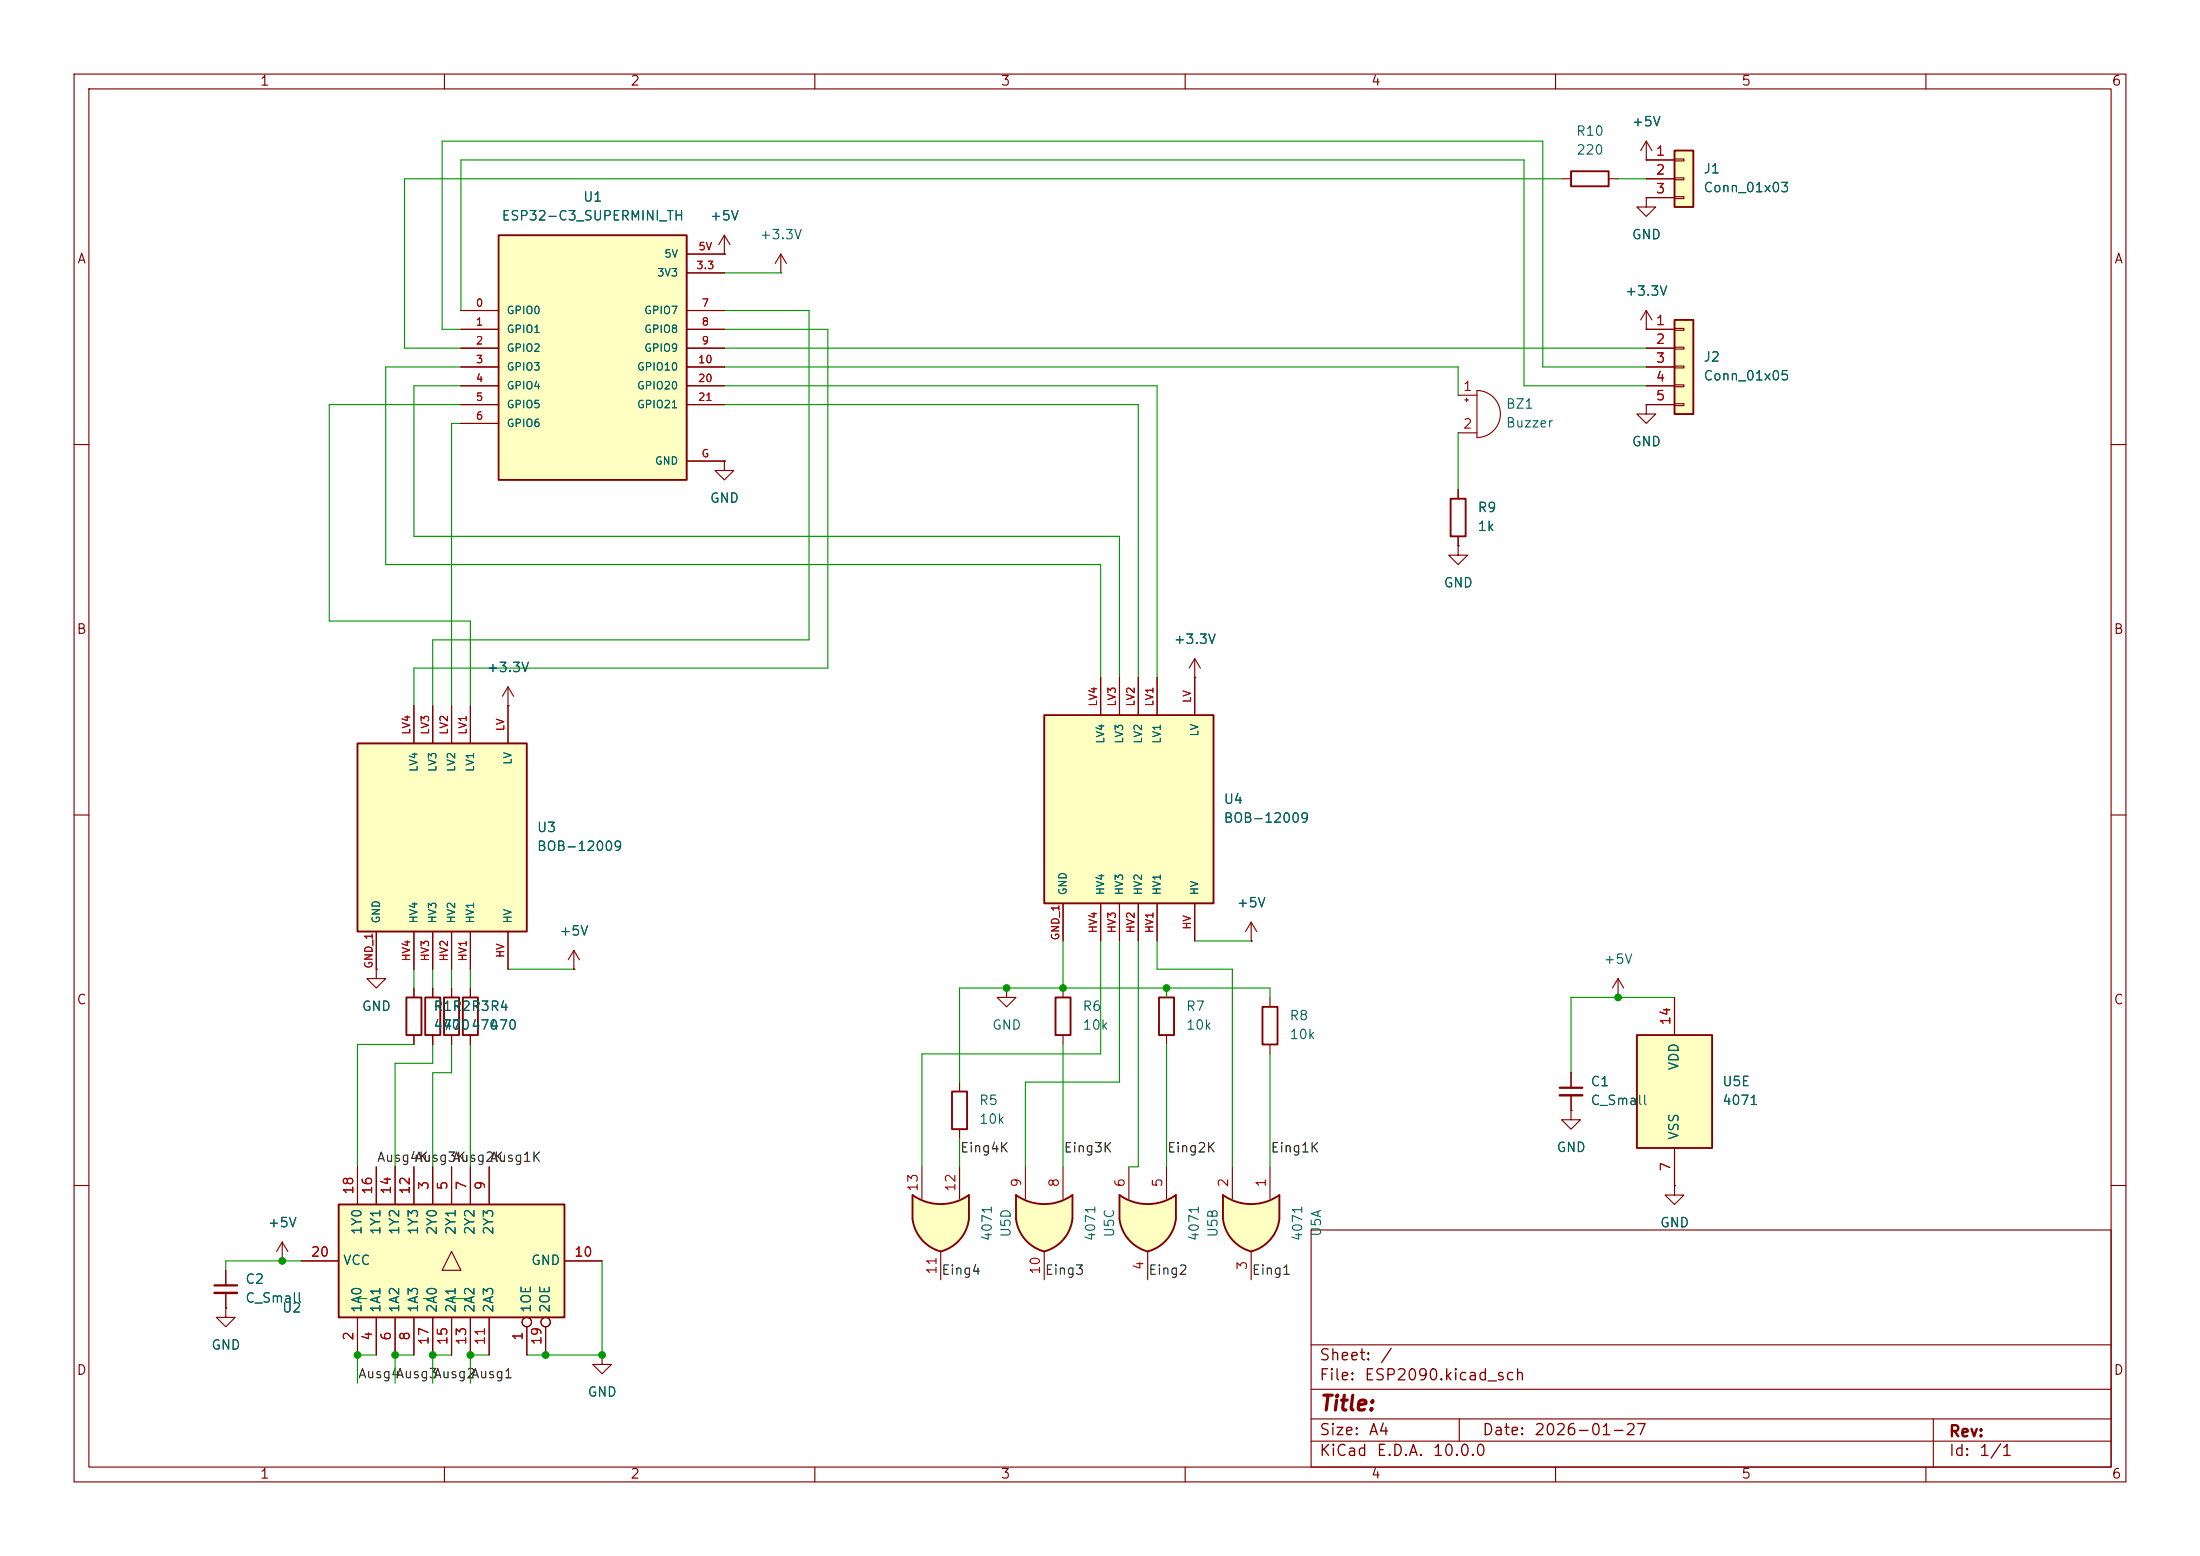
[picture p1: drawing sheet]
<svg xmlns="http://www.w3.org/2000/svg" width="297mm" height="210mm" viewBox="0 0 297 210" stroke-linecap="round" stroke-linejoin="round" font-family="sans-serif">
<g fill="none" stroke="#840000" stroke-width=".15">
<path d="M10 10h277v190h-277zM12 12h273v186h-273zM60 10v2M110 10v2M160 10v2M210 10v2M260 10v2M10 60h2M285 60h2M10 110h2M285 110h2M50.8 130.8v1.3h1.3l-1.3 1.3-1.3-1.3h1.3"/>
<path d="M50.8 130.8h.1M129.5 146.1v1.2M129.5 152.4v1.3M10 160h2M30.5 176.5v1.3h1.2l-1.2 1.3-1.3-1.3h1.3M30.5 176.5h.1M30.5 171.5v2M30.5 174.5v2M38.1 170.2h.1M38.1 167.6l-.8 1.3M38.1 167.6l.8 1.3M38.1 167.6v2.6"/>
<path d="M177 166h108v32h-108zM285 160h2M60 198v2M110 198v2M160 198v2M177 194.5h108M177 191.5h108M177 187.5h108M177 181.5h108M197 191.5v3M210 198v2M260 198v2"/>
<path d="M261 191.5v6.5"/>
</g>
<path d="M128.5 147.3h2.1v5.1h-2.1z" fill="none" stroke="#840000" stroke-width=".25"/>
<path d="M29 173.5h3" fill="none" stroke="#840000" stroke-width=".3"/>
<path d="M29 174.5h3" fill="none" stroke="#840000" stroke-width=".33"/>
<path d="M48.3 100.3h22.8v25.4h-22.8z" fill="#ffffc2"/>
<path d="M48.3 100.3h22.8v25.4h-22.8zM142.5 134.6h2v5.1h-2z" fill="none" stroke="#840000" stroke-width=".25"/>
<g fill="none" stroke="#840000" stroke-width=".15">
<path d="M55.9 95.3v5M58.4 95.3v5M61 95.3v5M63.5 95.3v5M68.6 95.3v5M50.8 125.7v5.1M55.9 125.7v5.1M58.4 125.7v5.1M61 125.7v5.1M63.5 125.7v5.1M68.6 125.7v5.1M77.5 130.8h.1"/>
<path d="M77.5 128.3l-.8 1.2M77.5 128.3l.7 1.2M77.5 128.3v2.5M143.5 133.4v1.2M143.5 139.7v1.3"/>
</g>
<path d="M226.1 20.3h2.5v7.6h-2.5z" fill="#ffffc2"/>
<path d="M226.1 20.3h2.5v7.6h-2.5z" fill="none" stroke="#840000" stroke-width=".25"/>
<path d="M222.2 21.6h3.9M222.2 24.1h3.9M222.2 26.7h3.9M226.1 21.5h1.2v.2h-1.2zM226.1 24h1.2v.3h-1.2zM226.1 26.5h1.2v.3h-1.2zM222.2 54.6v1.3h1.3l-1.3 1.3-1.2-1.3h1.2M222.2 54.6h.1M135.9 133.4v1.2h1.3l-1.3 1.3-1.3-1.3h1.3M135.9 133.4h.1M81.3 182.9v1.3h1.2l-1.2 1.2-1.3-1.2h1.3M81.3 182.9h.1" fill="none" stroke="#840000" stroke-width=".15"/>
<path d="M67.3 31.8h25.4v33h-25.4z" fill="#ffffc2"/>
<path d="M67.3 31.8h25.4v33h-25.4z" fill="none" stroke="#840000" stroke-width=".25"/>
<g fill="none" stroke="#840000" stroke-width=".15">
<path d="M92.7 36.8h5.1M92.7 34.3h5.1M62.2 41.9h5.1M62.2 44.5h5.1M62.2 47h5.1M62.2 49.5h5.1M62.2 52.1h5.1M62.2 54.6h5.1M62.2 57.2h5.1M92.7 41.9h5.1M92.7 44.5h5.1M92.7 47h5.1"/>
<path d="M92.7 49.5h5.1M92.7 52.1h5.1M92.7 54.6h5.1M92.7 62.2h5.1"/>
</g>
<path d="M226.1 43.2h2.5v12.7h-2.5z" fill="#ffffc2"/>
<path d="M212.1 23.1h5.1v2h-5.1zM226.1 43.2h2.5v12.7h-2.5zM54.9 134.6h2v5.1h-2z" fill="none" stroke="#840000" stroke-width=".25"/>
<g fill="none" stroke="#840000" stroke-width=".15">
<path d="M222.2 19.1v2.5M222.2 19.1l-.7 1.2M222.2 19.1l.8 1.2M210.8 24.1h1.3M217.2 24.1h1.2M222.2 21.6h.1M222.2 44.5h.1M222.2 44.5h3.9M222.2 47h3.9M222.2 49.5h3.9M222.2 52.1h3.9M222.2 54.6h3.9"/>
<path d="M222.2 41.9l-.7 1.3M222.2 41.9l.8 1.3M222.2 41.9v2.6M226.1 44.3h1.2v.3h-1.2zM226.1 46.9h1.2v.2h-1.2zM226.1 49.4h1.2v.3h-1.2zM226.1 51.9h1.2v.3h-1.2zM226.1 54.5h1.2v.2h-1.2zM55.9 133.4v1.2M55.9 139.7v1.3M218.4 134.6h.1M218.4 132.1l-.7 1.3"/>
<path d="M218.4 132.1l.8 1.3M218.4 132.1v2.5"/>
</g>
<path d="M123.2 161.3v3.2M130.8 161.3v3.2" fill="none" stroke="#ffffc2" stroke-width=".14"/>
<g fill="#ffffc2" stroke="#ffffc2" stroke-width=".14">
<path d="M123.2 164.5l5.2-.6-1.4 5a5.2 5.2 0 0 1-3.8-4.4z"/>
<path d="M125.7 163.9l5.1 .6a5.1 5.1 0 0 1-3.8 4.4z"/>
</g>
<path d="M123.2 161.3a6.7 6.7 0 0 0 7.6 0v3.2h-7.6z" fill="#ffffc2"/>
<path d="M57.4 134.6h2v5.1h-2zM59.9 134.6h2.1v5.1h-2.1zM123.2 164.5v-3.2a6.6 6.6 0 0 0 7.6 0v3.2M130.8 164.5a5.2 5.2 0 0 1-3.8 4.4 5.2 5.2 0 0 1-3.8-4.4" fill="none" stroke="#840000" stroke-width=".25"/>
<g fill="none" stroke="#840000" stroke-width=".15">
<path d="M68.6 95.3h.1M68.6 92.7l-.8 1.3M68.6 92.7l.7 1.3M68.6 92.7v2.6M58.4 133.4v1.2M58.4 139.7v1.3M61 133.4v1.2M61 139.7v1.3M124.5 157.5v4.3M129.5 157.5v4.3M212.1 149.9v1.2h1.3l-1.3 1.3-1.3-1.3h1.3M212.1 149.9h.1"/>
<path d="M212.1 144.8v2M212.1 147.8v2.1M127 168.9v3.8M226.1 160v1.3h1.2l-1.2 1.3-1.3-1.3h1.3M226.1 160h.1"/>
</g>
<path d="M210.6 146.8h3" fill="none" stroke="#840000" stroke-width=".3"/>
<path d="M210.6 147.8h3" fill="none" stroke="#840000" stroke-width=".33"/>
<path d="M45.7 162.6h30.5v15.2h-30.5z" fill="#ffffc2"/>
<g fill="none" stroke="#840000" stroke-width=".15">
<path d="M97.8 62.2v1.3h1.3l-1.3 1.3-1.3-1.3h1.3M97.8 62.2h.1M63.5 133.4v1.2M63.5 139.7v1.3M48.3 157.5v5.1M50.8 157.5v5.1M53.3 157.5v5.1M55.9 157.5v5.1M58.4 157.5v5.1M61 157.5v5.1M63.5 157.5v5.1M66 157.5v5.1"/>
<path d="M40.6 170.2h5.1M48.3 177.8v5.1M50.8 177.8v5.1M53.3 177.8v5.1M55.9 177.8v5.1M58.4 177.8v5.1M61 168.9l1.2 2.6h-2.5zM61 177.8v5.1M63.5 177.8v5.1M66 177.8v5.1M71.1 179.1v3.8M73.7 179.1v3.8"/>
<path d="M76.2 170.2h5.1"/>
<circle cx="71.1" cy="178.4" r=".63"/>
<circle cx="73.7" cy="178.4" r=".63"/>
</g>
<path d="M62.5 134.6h2v5.1h-2zM45.7 162.6h30.5v15.2h-30.5z" fill="none" stroke="#840000" stroke-width=".25"/>
<path d="M221 139.7h10.1v15.2h-10.1z" fill="#ffffc2"/>
<path d="M221 139.7h10.1v15.2h-10.1z" fill="none" stroke="#840000" stroke-width=".25"/>
<path d="M222.2 26.7v1.2h1.3l-1.3 1.3-1.2-1.3h1.2M222.2 26.7h.1M226.1 134.6v5.1M226.1 154.9v5.1" fill="none" stroke="#840000" stroke-width=".15"/>
<path d="M151.1 161.3v3.2M158.7 161.3v3.2" fill="none" stroke="#ffffc2" stroke-width=".14"/>
<g fill="#ffffc2" stroke="#ffffc2" stroke-width=".14">
<path d="M151.1 164.5l5.2-.6-1.4 5a5.2 5.2 0 0 1-3.8-4.4z"/>
<path d="M153.6 163.9l5.1 .6a5.1 5.1 0 0 1-3.8 4.4z"/>
</g>
<path d="M151.1 161.3a6.7 6.7 0 0 0 7.6 0v3.2h-7.6z" fill="#ffffc2"/>
<path d="M151.1 164.5v-3.2a6.6 6.6 0 0 0 7.6 0v3.2M158.7 164.5a5.2 5.2 0 0 1-3.8 4.4 5.2 5.2 0 0 1-3.8-4.4" fill="none" stroke="#840000" stroke-width=".25"/>
<path d="M152.4 157.5v4.3M157.5 157.5v4.3M154.9 168.9v3.8" fill="none" stroke="#840000" stroke-width=".15"/>
<path d="M137.2 161.3v3.2M144.8 161.3v3.2" fill="none" stroke="#ffffc2" stroke-width=".14"/>
<g fill="#ffffc2" stroke="#ffffc2" stroke-width=".14">
<path d="M137.2 164.5l5.1-.6-1.3 5a5.2 5.2 0 0 1-3.8-4.4z"/>
<path d="M139.7 163.9l5.1 .6a5.1 5.1 0 0 1-3.8 4.4z"/>
</g>
<path d="M137.2 161.3a6.7 6.7 0 0 0 7.6 0v3.2h-7.6z" fill="#ffffc2"/>
<path d="M137.2 164.5v-3.2a6.6 6.6 0 0 0 7.6 0v3.2M144.8 164.5a5.2 5.2 0 0 1-3.8 4.4 5.2 5.2 0 0 1-3.8-4.4" fill="none" stroke="#840000" stroke-width=".25"/>
<path d="M138.4 157.5v4.3M143.5 157.5v4.3M141 168.9v3.8" fill="none" stroke="#840000" stroke-width=".15"/>
<path d="M165.1 161.3v3.2M172.7 161.3v3.2" fill="none" stroke="#ffffc2" stroke-width=".14"/>
<g fill="#ffffc2" stroke="#ffffc2" stroke-width=".14">
<path d="M165.1 164.5l5.2-.6-1.4 5a5.2 5.2 0 0 1-3.8-4.4z"/>
<path d="M167.6 163.9l5.1 .6a5.1 5.1 0 0 1-3.8 4.4z"/>
</g>
<path d="M165.1 161.3a6.7 6.7 0 0 0 7.6 0v3.2h-7.6z" fill="#ffffc2"/>
<path d="M165.1 164.5v-3.2a6.6 6.6 0 0 0 7.6 0v3.2M172.7 164.5a5.2 5.2 0 0 1-3.8 4.4 5.2 5.2 0 0 1-3.8-4.4" fill="none" stroke="#840000" stroke-width=".25"/>
<path d="M168.9 127h.1M168.9 124.5v2.5M168.9 124.5l-.8 1.2M168.9 124.5l.8 1.2M166.4 157.5v4.3M171.4 157.5v4.3M168.9 168.9v3.8" fill="none" stroke="#840000" stroke-width=".15"/>
<path d="M141 96.5h22.8v25.4h-22.8z" fill="#ffffc2"/>
<path d="M195.8 67.3h2.1v5.1h-2.1zM141 96.5h22.8v25.4h-22.8zM156.5 134.6h2v5.1h-2zM170.4 135.9h2.1v5.1h-2.1z" fill="none" stroke="#840000" stroke-width=".25"/>
<g fill="none" stroke="#840000" stroke-width=".15">
<path d="M92.7 36.8h5.1M92.7 34.3h5.1M97.8 34.3h.1M97.8 31.8l-.8 1.2M97.8 31.8l.8 1.2M97.8 31.8v2.5M105.4 36.8h.1M105.4 34.3l-.8 1.3M105.4 34.3l.8 1.3M105.4 34.3v2.5M222.2 26.7h.1M222.2 21.6h.1"/>
<path d="M222.2 21.6h3.9M222.2 24.1h3.9M222.2 26.7h3.9M62.2 41.9h5.1M62.2 44.5h5.1M62.2 47h5.1M62.2 49.5h5.1M62.2 52.1h5.1M62.2 54.6h5.1M62.2 57.2h5.1M92.7 41.9h5.1M92.7 44.5h5.1"/>
<path d="M92.7 47h5.1M92.7 49.5h5.1M92.7 52.1h5.1M92.7 54.6h5.1M196.8 53.3h2.6M196.8 58.4h2.6M197.7 54h.5M198 53.7v.5M199.4 52.7a3.2 3.2 0 0 1 3.2 3.2 3.2 3.2 0 0 1-3.2 3.2zM222.2 54.6h.1M222.2 44.5h.1M222.2 44.5h3.9"/>
<path d="M222.2 47h3.9M222.2 49.5h3.9M222.2 52.1h3.9M222.2 54.6h3.9M92.7 62.2h5.1M97.8 62.2h.1M196.8 73.7v1.2h1.3l-1.3 1.3-1.2-1.3h1.2M196.8 73.7h.1M196.8 66v1.3M196.8 72.4v1.3M55.9 95.3v5M58.4 95.3v5"/>
<path d="M61 95.3v5M63.5 95.3v5M68.6 95.3h.1M68.6 95.3v5M148.6 91.4v5.1M151.1 91.4v5.1M153.7 91.4v5.1M156.2 91.4v5.1M161.3 91.4h.1M161.3 88.9v7.6M161.3 88.9l-.8 1.3M161.3 88.9l.8 1.3"/>
<path d="M50.8 130.8h.1M50.8 125.7v5.1M55.9 125.7v5.1M55.9 133.4v1.2M55.9 139.7v1.3M58.4 125.7v5.1M58.4 133.4v1.2M58.4 139.7v1.3M61 125.7v5.1M61 133.4v1.2M61 139.7v1.3M63.5 125.7v5.1"/>
<path d="M63.5 133.4v1.2M63.5 139.7v1.3M68.6 125.7v5.1M77.5 130.8h.1M143.5 121.9v5.1M148.6 121.9v5.1M151.1 121.9v5.1M153.7 121.9v5.1M156.2 121.9v5.1M157.5 133.4v1.2M157.5 139.7v1.3M161.3 121.9v5.1"/>
<path d="M168.9 127h.1M171.4 134.6v1.3M226.1 134.6v5.1M48.3 157.5v5.1M50.8 157.5v5.1M53.3 157.5v5.1M55.9 157.5v5.1M58.4 157.5v5.1M61 157.5v5.1M63.5 157.5v5.1M66 157.5v5.1M171.4 141v1.2"/>
<path d="M212.1 149.9h.1M212.1 144.8v2M212.1 147.8v2.1M226.1 154.9v5.1M30.5 176.5h.1M30.5 171.5v2M30.5 174.5v2M38.1 170.2h.1M40.6 170.2h5.1M48.3 177.8v5.1M50.8 177.8v5.1M53.3 177.8v5.1"/>
<path d="M55.9 177.8v5.1M58.4 177.8v5.1M61 177.8v5.1M63.5 177.8v5.1M66 177.8v5.1M71.1 179.1v3.8M73.7 179.1v3.8M76.2 170.2h5.1M226.1 160h.1M81.3 182.9h.1"/>
<circle cx="71.1" cy="178.4" r=".63"/>
<circle cx="73.7" cy="178.4" r=".63"/>
</g>
<g fill="none" stroke="#009600" stroke-width=".15">
<path d="M97.8 36.8h7.6M210.8 24.1h-156.2v22.9h7.6M218.4 24.1h3.8M62.2 52.1h-6.3v20.3h95.2v19M62.2 41.9v-20.3h143.5v30.5h16.5M62.2 44.5h-2.5v-25.4h148.6v30.4h13.9M62.2 49.5h-10.1v26.7h96.5v15.2M62.2 54.6h-17.8v29.2h19.1v11.5M62.2 57.2h-1.2v38.1M97.8 52.1h58.4v39.3M97.8 44.5h14v45.7h-55.9v5.1M97.8 49.5h99v3.8"/>
<path d="M97.8 47h124.4M97.8 54.6h55.9v36.8M97.8 41.9h11.4v44.5h-50.8v8.9M196.8 58.4v7.6M55.9 130.8v2.6M58.4 130.8v2.6M61 130.8v2.6M63.5 130.8v2.6M68.6 130.8h8.9M143.5 127v6.4M148.6 127v15.2h-24.1v15.3M151.1 127v19.1h-12.7v11.4"/>
<path d="M153.7 127v30.5h-1.3M156.2 127v3.8h10.2v26.7M157.5 133.4v1.2M161.3 127h7.6M171.4 134.6v-1.2h-41.9v12.7M226.1 134.6h-14v10.2M55.9 141h-7.6v16.5M58.4 141v2.5h-5.1v14M61 141v3.8h-2.6v12.7M63.5 141v16.5M129.5 153.7v3.8M143.5 141v16.5"/>
<path d="M157.5 141v16.5M171.4 142.2v15.3M40.6 170.2h-10.1v1.3M48.3 175.3h1.2M57.1 175.3h1.3M61 175.3h2.5M81.3 170.2v12.7h-10.2M50.8 182.9h-2.5v3.8M55.9 182.9h-2.6v3.8M61 182.9h-2.6v3.8M66 182.9h-2.5v3.8"/>
</g>
<g fill="#009600" stroke="#009600" stroke-width=".14">
<circle cx="38.1" cy="170.2" r=".46"/>
<circle cx="73.7" cy="182.9" r=".46"/>
<circle cx="81.3" cy="182.9" r=".46"/>
<circle cx="63.5" cy="182.9" r=".46"/>
<circle cx="58.4" cy="182.9" r=".46"/>
<circle cx="53.3" cy="182.9" r=".46"/>
<circle cx="48.3" cy="182.9" r=".46"/>
<circle cx="143.5" cy="133.4" r=".46"/>
<circle cx="135.9" cy="133.4" r=".46"/>
<circle cx="218.4" cy="134.6" r=".46"/>
<circle cx="157.5" cy="133.4" r=".46"/>
</g>
<text font-size="2" fill="#840000" x="178" y="190.9">Title:</text>
<g font-size="1.5" fill="#840000">
<text x="178" y="184">Sheet:</text>
<text x="186.2" y="184">/</text>
<text x="178" y="186.7">File:</text>
<text x="184.1" y="186.7">ESP2090.kicad_sch</text>
<text x="178" y="196.9">KiCad</text>
<text x="178" y="194.1">Size:</text>
<text x="184.7" y="194.1">A4</text>
<text x="185.7" y="196.9">E.D.A.</text>
<text x="193.3" y="196.9">10.0.0</text>
<text x="200" y="194.1">Date:</text>
<text x="207" y="194.1">2026-01-27</text>
<text x="263" y="194.3">Rev:</text>
<text x="263" y="196.9">Id:</text>
<text x="267.1" y="196.9">1/1</text>
</g>
<g font-size="1.3" fill="#840000">
<text x="35" y="11.9">1</text>
<text x="85" y="11.9">2</text>
<text x="135" y="11.9">3</text>
<text x="185" y="11.9">4</text>
<text x="235" y="11.9">5</text>
<text x="285" y="11.9">6</text>
<text x="10.3" y="35.9">A</text>
<text x="285.3" y="35.9">A</text>
<text x="10.3" y="85.9">B</text>
<text x="285.3" y="85.9">B</text>
<text x="10.3" y="135.9">C</text>
<text x="285.3" y="135.9">C</text>
<text x="10.3" y="185.9">D</text>
<text x="285.3" y="185.9">D</text>
<text x="35" y="199.9">1</text>
<text x="85" y="199.9">2</text>
<text x="135" y="199.9">3</text>
<text x="185" y="199.9">4</text>
<text x="235" y="199.9">5</text>
<text x="285" y="199.9">6</text>
</g>
<g font-size="1.3" fill="#006464">
<text x="220.2" y="17.4">+5V</text>
<text x="212.7" y="18.6">R10</text>
<text x="212.7" y="21.2">220</text>
<text x="229.9" y="23.7">J1</text>
<text x="78.6" y="27.5">U1</text>
<text x="229.9" y="26.3">Conn_01x03</text>
<text x="67.6" y="30.1">ESP32-C3_SUPERMINI_TH</text>
<text x="95.8" y="30.1">+5V</text>
<text x="102.5" y="32.6">+3.3V</text>
<text x="220.2" y="32.6">GND</text>
<text x="219.3" y="40.2">+3.3V</text>
<text x="229.9" y="49.1">J2</text>
<text x="229.9" y="51.7">Conn_01x05</text>
<text x="203.2" y="55.5">BZ1</text>
<text x="203.2" y="58">Buzzer</text>
<text x="220.2" y="60.6">GND</text>
<text x="95.8" y="68.2">GND</text>
<text x="199.4" y="69.4">R9</text>
<text x="199.4" y="72">1k</text>
<text x="194.8" y="79.6">GND</text>
<text x="158.3" y="87.2">+3.3V</text>
<text x="65.6" y="91">+3.3V</text>
<text x="72.4" y="112.6">U3</text>
<text x="165.1" y="108.8">U4</text>
<text x="165.1" y="111.4">BOB-12009</text>
<text x="72.4" y="115.2">BOB-12009</text>
<text x="166.9" y="122.8">+5V</text>
<text x="75.4" y="126.6">+5V</text>
<text x="216.4" y="130.4">+5V</text>
<text x="48.8" y="136.8">GND</text>
<text x="58.4" y="136.8">R1R2R3R4</text>
<text x="146.1" y="136.8">R6</text>
<text x="160" y="136.8">R7</text>
<text x="58.4" y="139.3">470</text>
<text x="59.7" y="139.3">470470</text>
<text x="63.5" y="139.3">470</text>
<text x="66" y="139.3">470</text>
<text x="133.9" y="139.3">GND</text>
<text x="146.1" y="139.3">10k</text>
<text x="160" y="139.3">10k</text>
<text x="174" y="138">R8</text>
<text x="174" y="140.6">10k</text>
<text x="132.1" y="149.5">R5</text>
<text x="214.6" y="146.9">C1</text>
<text x="214.6" y="149.5">C_Small</text>
<text x="226.9" y="144.5" transform="rotate(-90 226.9 144.5)">VDD</text>
<text x="232.4" y="146.9">U5E</text>
<text x="232.4" y="149.5">4071</text>
<text x="132.1" y="152">10k</text>
<text x="210.1" y="155.8">GND</text>
<text x="226.9" y="153.9" transform="rotate(-90 226.9 153.9)">VSS</text>
<text x="36.1" y="166">+5V</text>
<text x="49.1" y="166.8" transform="rotate(-90 49.1 166.8)">1Y0</text>
<text x="51.7" y="166.8" transform="rotate(-90 51.7 166.8)">1Y1</text>
<text x="54.2" y="166.8" transform="rotate(-90 54.2 166.8)">1Y2</text>
<text x="56.7" y="166.8" transform="rotate(-90 56.7 166.8)">1Y3</text>
<text x="59.3" y="166.8" transform="rotate(-90 59.3 166.8)">2Y0</text>
<text x="61.8" y="166.8" transform="rotate(-90 61.8 166.8)">2Y1</text>
<text x="64.4" y="166.8" transform="rotate(-90 64.4 166.8)">2Y2</text>
<text x="66.9" y="166.8" transform="rotate(-90 66.9 166.8)">2Y3</text>
<text x="134.2" y="167.6" transform="rotate(-90 134.2 167.6)">4071</text>
<text x="136.8" y="167.1" transform="rotate(-90 136.8 167.1)">U5D</text>
<text x="148.2" y="167.6" transform="rotate(-90 148.2 167.6)">4071</text>
<text x="150.7" y="167.1" transform="rotate(-90 150.7 167.1)">U5C</text>
<text x="162.2" y="167.6" transform="rotate(-90 162.2 167.6)">4071</text>
<text x="164.7" y="167.1" transform="rotate(-90 164.7 167.1)">U5B</text>
<text x="176.1" y="167.6" transform="rotate(-90 176.1 167.6)">4071</text>
<text x="178.7" y="167" transform="rotate(-90 178.7 167)">U5A</text>
<text x="224" y="166">GND</text>
<text x="33" y="173.6">C2</text>
<text x="46.2" y="171">VCC</text>
<text x="71.6" y="171">GND</text>
<text x="33" y="176.1">C_Small</text>
<text x="38" y="177.5">U2</text>
<text x="49.1" y="177.3" transform="rotate(-90 49.1 177.3)">1A0</text>
<text x="51.7" y="177.3" transform="rotate(-90 51.7 177.3)">1A1</text>
<text x="54.2" y="177.3" transform="rotate(-90 54.2 177.3)">1A2</text>
<text x="56.7" y="177.3" transform="rotate(-90 56.7 177.3)">1A3</text>
<text x="59.3" y="177.3" transform="rotate(-90 59.3 177.3)">2A0</text>
<text x="61.8" y="177.3" transform="rotate(-90 61.8 177.3)">2A1</text>
<text x="64.4" y="177.3" transform="rotate(-90 64.4 177.3)">2A2</text>
<text x="66.9" y="177.3" transform="rotate(-90 66.9 177.3)">2A3</text>
<text x="72" y="177.3" transform="rotate(-90 72 177.3)">1OE</text>
<text x="74.5" y="177.3" transform="rotate(-90 74.5 177.3)">2OE</text>
<text x="28.4" y="182.5">GND</text>
<text x="79.2" y="188.8">GND</text>
</g>
<g font-size="1.3" fill="#a90000">
<text x="223.4" y="21.3">1</text>
<text x="223.4" y="23.9">2</text>
<text x="223.4" y="26.4">3</text>
<text x="223.4" y="44.2">1</text>
<text x="223.4" y="46.7">2</text>
<text x="197.4" y="53.1">1</text>
<text x="223.4" y="49.3">3</text>
<text x="223.4" y="51.8">4</text>
<text x="197.4" y="58.2">2</text>
<text x="223.4" y="54.4">5</text>
<text x="225.8" y="138.5" transform="rotate(-90 225.8 138.5)">14</text>
<text x="48" y="161.3" transform="rotate(-90 48 161.3)">18</text>
<text x="50.5" y="161.3" transform="rotate(-90 50.5 161.3)">16</text>
<text x="53.1" y="161.3" transform="rotate(-90 53.1 161.3)">14</text>
<text x="55.6" y="161.3" transform="rotate(-90 55.6 161.3)">12</text>
<text x="58.2" y="160.7" transform="rotate(-90 58.2 160.7)">3</text>
<text x="60.7" y="160.7" transform="rotate(-90 60.7 160.7)">5</text>
<text x="63.2" y="160.7" transform="rotate(-90 63.2 160.7)">7</text>
<text x="65.8" y="160.7" transform="rotate(-90 65.8 160.7)">9</text>
<text x="124.2" y="161" transform="rotate(-90 124.2 161)">13</text>
<text x="129.3" y="161" transform="rotate(-90 129.3 161)">12</text>
<text x="138.2" y="160.3" transform="rotate(-90 138.2 160.3)">9</text>
<text x="143.3" y="160.3" transform="rotate(-90 143.3 160.3)">8</text>
<text x="152.1" y="160.3" transform="rotate(-90 152.1 160.3)">6</text>
<text x="157.2" y="160.3" transform="rotate(-90 157.2 160.3)">5</text>
<text x="166.1" y="160.3" transform="rotate(-90 166.1 160.3)">2</text>
<text x="171.2" y="160.3" transform="rotate(-90 171.2 160.3)">1</text>
<text x="225.8" y="158.2" transform="rotate(-90 225.8 158.2)">7</text>
<text x="41.9" y="169.9">20</text>
<text x="77.4" y="169.9">10</text>
<text x="126.7" y="172.1" transform="rotate(-90 126.7 172.1)">11</text>
<text x="140.7" y="172.1" transform="rotate(-90 140.7 172.1)">10</text>
<text x="154.7" y="171.5" transform="rotate(-90 154.7 171.5)">4</text>
<text x="168.7" y="171.5" transform="rotate(-90 168.7 171.5)">3</text>
<text x="48" y="181" transform="rotate(-90 48 181)">2</text>
<text x="50.5" y="181" transform="rotate(-90 50.5 181)">4</text>
<text x="53.1" y="181" transform="rotate(-90 53.1 181)">6</text>
<text x="55.6" y="181" transform="rotate(-90 55.6 181)">8</text>
<text x="58.2" y="181.7" transform="rotate(-90 58.2 181.7)">17</text>
<text x="60.7" y="181.7" transform="rotate(-90 60.7 181.7)">15</text>
<text x="63.2" y="181.7" transform="rotate(-90 63.2 181.7)">13</text>
<text x="65.8" y="181.7" transform="rotate(-90 65.8 181.7)">11</text>
<text x="70.9" y="181" transform="rotate(-90 70.9 181)">1</text>
<text x="73.4" y="181.7" transform="rotate(-90 73.4 181.7)">19</text>
</g>
<g font-size="1.3" fill="#0f0f0f">
<text x="129.5" y="155.9">Eing4K</text>
<text x="143.5" y="155.9">Eing3K</text>
<text x="157.5" y="155.9">Eing2K</text>
<text x="171.4" y="155.9">Eing1K</text>
<text x="50.8" y="157.1">Ausg4K</text>
<text x="55.9" y="157.1">Ausg3K</text>
<text x="61" y="157.1">Ausg2K</text>
<text x="66" y="157.1">Ausg1K</text>
<text x="127" y="172.4">Eing4</text>
<text x="141" y="172.4">Eing3</text>
<text x="154.9" y="172.4">Eing2</text>
<text x="168.9" y="172.4">Eing1</text>
<text x="48.3" y="186.3">Ausg4</text>
<text x="53.3" y="186.3">Ausg3</text>
<text x="58.4" y="186.3">Ausg2Ausg1</text>
</g>
<g font-size="1" fill="#006464">
<text x="89.6" y="35">5V</text>
<text x="88.6" y="37.6">3V3</text>
<text x="68.3" y="42.6">GPIO0</text>
<text x="68.3" y="45.2">GPIO1</text>
<text x="68.3" y="47.7">GPIO2</text>
<text x="86.9" y="42.6">GPIO7</text>
<text x="86.9" y="45.2">GPIO8</text>
<text x="86.9" y="47.7">GPIO9</text>
<text x="68.3" y="50.3">GPIO3</text>
<text x="68.3" y="52.8">GPIO4</text>
<text x="85.9" y="50.3">GPIO10</text>
<text x="85.9" y="52.8">GPIO20</text>
<text x="68.3" y="55.3">GPIO5</text>
<text x="68.3" y="57.9">GPIO6</text>
<text x="85.9" y="55.3">GPIO21</text>
<text x="88.3" y="63">GND</text>
<text x="149.3" y="100.5" transform="rotate(-90 149.3 100.5)">LV4</text>
<text x="151.9" y="100.5" transform="rotate(-90 151.9 100.5)">LV3</text>
<text x="154.4" y="100.5" transform="rotate(-90 154.4 100.5)">LV2</text>
<text x="156.9" y="100.5" transform="rotate(-90 156.9 100.5)">LV1</text>
<text x="162" y="99.5" transform="rotate(-90 162 99.5)">LV</text>
<text x="56.6" y="104.3" transform="rotate(-90 56.6 104.3)">LV4</text>
<text x="59.2" y="104.3" transform="rotate(-90 59.2 104.3)">LV3</text>
<text x="61.7" y="104.3" transform="rotate(-90 61.7 104.3)">LV2</text>
<text x="64.2" y="104.3" transform="rotate(-90 64.2 104.3)">LV1</text>
<text x="69.3" y="103.3" transform="rotate(-90 69.3 103.3)">LV</text>
<text x="51.5" y="124.7" transform="rotate(-90 51.5 124.7)">GND</text>
<text x="56.6" y="124.7" transform="rotate(-90 56.6 124.7)">HV4</text>
<text x="59.2" y="124.7" transform="rotate(-90 59.2 124.7)">HV3</text>
<text x="61.7" y="124.7" transform="rotate(-90 61.7 124.7)">HV2</text>
<text x="64.2" y="124.7" transform="rotate(-90 64.2 124.7)">HV1</text>
<text x="69.3" y="124.7" transform="rotate(-90 69.3 124.7)">HV</text>
<text x="144.2" y="120.9" transform="rotate(-90 144.2 120.9)">GND</text>
<text x="149.3" y="120.9" transform="rotate(-90 149.3 120.9)">HV4</text>
<text x="151.9" y="120.9" transform="rotate(-90 151.9 120.9)">HV3</text>
<text x="154.4" y="120.9" transform="rotate(-90 154.4 120.9)">HV2</text>
<text x="156.9" y="120.9" transform="rotate(-90 156.9 120.9)">HV1</text>
<text x="162" y="120.9" transform="rotate(-90 162 120.9)">HV</text>
</g>
<g font-size="1" fill="#a90000">
<text x="94.2" y="34">5V</text>
<text x="64.2" y="41.7">0</text>
<text x="93.9" y="36.6">3.3</text>
<text x="94.6" y="41.7">7</text>
<text x="64.2" y="44.2">1</text>
<text x="64.2" y="46.7">2</text>
<text x="94.6" y="44.2">8</text>
<text x="94.6" y="46.7">9</text>
<text x="64.2" y="49.3">3</text>
<text x="64.2" y="51.8">4</text>
<text x="94.2" y="49.3">10</text>
<text x="94.2" y="51.8">20</text>
<text x="64.2" y="54.4">5</text>
<text x="64.2" y="56.9">6</text>
<text x="94.2" y="54.4">21</text>
<text x="94.6" y="62">G</text>
<text x="148.3" y="95.4" transform="rotate(-90 148.3 95.4)">LV4</text>
<text x="150.9" y="95.4" transform="rotate(-90 150.9 95.4)">LV3</text>
<text x="153.4" y="95.4" transform="rotate(-90 153.4 95.4)">LV2</text>
<text x="156" y="95.4" transform="rotate(-90 156 95.4)">LV1</text>
<text x="161" y="95" transform="rotate(-90 161 95)">LV</text>
<text x="55.6" y="99.2" transform="rotate(-90 55.6 99.2)">LV4</text>
<text x="58.2" y="99.2" transform="rotate(-90 58.2 99.2)">LV3</text>
<text x="60.7" y="99.2" transform="rotate(-90 60.7 99.2)">LV2</text>
<text x="63.2" y="99.2" transform="rotate(-90 63.2 99.2)">LV1</text>
<text x="68.3" y="98.8" transform="rotate(-90 68.3 98.8)">LV</text>
<text x="161" y="125.6" transform="rotate(-90 161 125.6)">HV</text>
<text x="50.5" y="130.8" transform="rotate(-90 50.5 130.8)">GND_1</text>
<text x="55.6" y="129.8" transform="rotate(-90 55.6 129.8)">HV4</text>
<text x="58.2" y="129.8" transform="rotate(-90 58.2 129.8)">HV3</text>
<text x="60.7" y="129.8" transform="rotate(-90 60.7 129.8)">HV2</text>
<text x="63.2" y="129.8" transform="rotate(-90 63.2 129.8)">HV1</text>
<text x="68.3" y="129.4" transform="rotate(-90 68.3 129.4)">HV</text>
<text x="143.3" y="127" transform="rotate(-90 143.3 127)">GND_1</text>
<text x="148.3" y="126" transform="rotate(-90 148.3 126)">HV4</text>
<text x="150.9" y="126" transform="rotate(-90 150.9 126)">HV3</text>
<text x="153.4" y="126" transform="rotate(-90 153.4 126)">HV2</text>
<text x="156" y="126" transform="rotate(-90 156 126)">HV1</text>
</g>
</svg>
